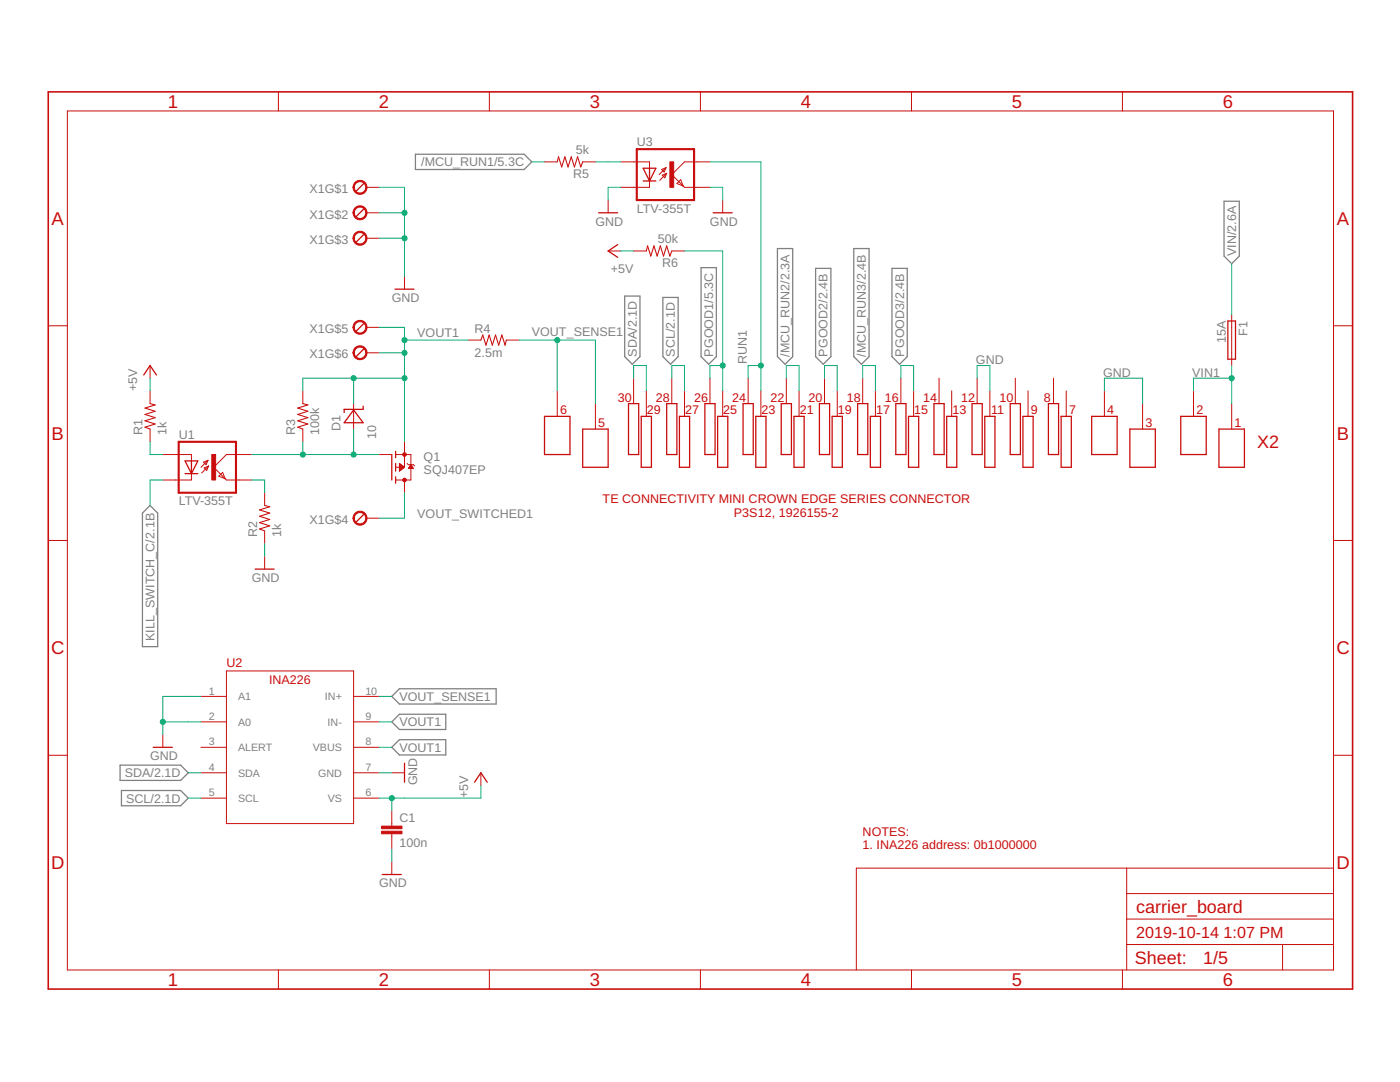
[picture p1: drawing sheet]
<svg xmlns="http://www.w3.org/2000/svg" width="279mm" height="216mm" viewBox="0 0 279 216" stroke-linecap="round" stroke-linejoin="round" font-family="sans-serif">
<g fill="none" stroke="#808080" stroke-width=".25">
<path d="M82.9 30.8h21.7l1.5 1.5-1.5 1.5h-21.7zM124.7 59.1h3v12.1l-1.5 1.5-1.5-1.5zM132.3 59.4h3v11.8l-1.5 1.5-1.5-1.5zM139.9 53.4h3.1v17.8l-1.6 1.5-1.5-1.5zM155.2 49.6h3v21.6l-1.5 1.5-1.5-1.5zM162.8 53.6h3v17.6l-1.5 1.5-1.5-1.5zM170.4 49.6h3v21.6l-1.5 1.5-1.5-1.5zM178 53.6h3.1v17.6l-1.6 1.5-1.5-1.5zM244.3 40.2h3v10.9l-1.5 1.5-1.5-1.5zM30 100.9l1.5 1.5v26.6h-3.1v-26.6zM78.2 139l1.5-1.6h19.3v3.1h-19.3zM24 152.7h12l1.6 1.5-1.6 1.5h-12z"/>
<path d="M24.2 157.7h11.8l1.6 1.6-1.6 1.5h-11.8zM78.2 144l1.5-1.5h9.3v3.1h-9.3zM78.2 149.1l1.5-1.5h9.3v3h-9.3z"/>
</g>
<g fill="none" stroke="#c90d0c" stroke-width=".2">
<path d="M55.6 18.3v3.8M97.7 18.3v3.8M139.8 18.3v3.8M181.9 18.3v3.8M224 18.3v3.8M13.4 22.1h252.7v171.4h-252.7zM73.1 37.4h2.5M108.7 32.3h2.5M116.3 32.3h2.5M121.4 39.9v2.6M123.9 32.3h5.7v1.3M129.6 36.1v1.3h-5.7"/>
<path d="M132 33.8l.9-.4-.4 .9zM132.2 35l.9-.4-.4 .9zM132.9 33.4l-1.4 1.4M133.1 34.6l-1.4 1.4M135.8 35.9l.6 1.2-1.3-.5zM141.7 32.3h-5.1l-2.5 2.5 2.5 2.6h5.1M144.2 39.9v2.6M73.1 42.5h2.5M73.1 47.5h2.5M80.7 55.2v2.5M121.4 50.1h2.5M126.4 50.1h2.6"/>
<path d="M134.1 50.1h2.5M9.6 65h3.8M30 72.9v2.6M30 78v2.5M60.4 78v2.5M73.1 65.3h2.5M73.1 70.4h2.5M93.4 67.9h2.6M101 67.9h2.6M111.2 78v5.1M126.4 75.5v5M129 78v5.1"/>
<path d="M134.1 75.5v5M136.6 78v5.1M141.7 75.5v5M144.2 78v5.1M149.3 75.5v5M151.8 78v5.1M156.9 75.5v5M159.5 78v5.1M164.5 75.5v5M167.1 78v5.1M172.2 75.5v5M174.7 78v5.1"/>
<path d="M179.8 75.5v5M182.3 78v5.1M187.4 75.5v5M189.9 78v5.1M195 75.5v5M197.5 78v5.1M202.6 75.5v5M205.2 78v5.1M210.2 75.5v5M212.8 78v5.1M220.4 78v5.1M238.2 78v5.1"/>
<path d="M245.8 62.8v10.1M266.1 65h3.8M30 85.6v2.6M32.5 90.7h5.7v1.3M38.2 94.5v1.3h-5.7M40.6 92.2l.9-.4-.4 .9zM40.7 93.4l.9-.4-.3 .9zM41.5 91.8l-1.4 1.4M41.6 93l-1.4 1.4M44.4 94.3l.5 1.2-1.2-.5zM50.3 90.7h-5.1l-2.5 2.5 2.5 2.6h5.1M52.8 98.3v2.6"/>
<path d="M60.4 85.6v2.6M70.6 80.5v5.1M75.6 90.7h2.6M79 93.2h1.7M79 90.7h3v5.1h-3M79.7 93.5h.7M79.7 93.4h.8M79.7 93.2h.9M79.7 93h.8M79.7 92.9h.6M79.7 92.8h.4M79.7 94h.1"/>
<path d="M79.7 93.9h.2M79.7 93.7h.4M79.7 93.6h.5M79.7 92.7h.3M79.7 92.5h.1M80.7 88.2v5M80.7 95.8v2.5M80.7 93.2l-1-.7v1.5M80.7 93.2l-1 .8M81.2 92.5l.3 .2h1l.3 .3M81.6 93.4h.8M81.7 93.3h.7"/>
<path d="M81.7 93.2h.6M81.8 93h.4M81.9 92.9h.2M82 92.8h.1M82 92.7l.5 .8h-1zM118.8 80.5v5.1M228 80.5v5.1M245.8 80.5v5.1M9.6 107.8h3.8M52.8 105.9v2.6M52.8 111v2.6M73.1 103.4h2.5"/>
<path d="M266.1 107.8h3.8M40.1 139h5.1M45.2 133.9h25.4v30.4h-25.4zM70.6 139h5M9.6 150.7h3.8M32.5 146.6v2.5M40.1 144h5.1M40.1 149.1h5.1M40.1 154.2h5.1M40.1 159.3h5.1M70.6 144h5M70.6 149.1h5"/>
<path d="M70.6 154.2h5M70.6 159.3h5M78.2 154.2h2.5M96 154.2v2.5M266.1 150.7h3.8M78.2 161.8v3M78.2 166.4v3M78.2 172v2.5M224.9 173.2v20.3M224.9 178.3h41.2M266.1 173.2h-95.2v20.3M55.6 193.5v3.9"/>
<path d="M97.7 193.5v3.9M139.8 193.5v3.9M181.9 193.5v3.9M224 193.5v3.9M224.9 188.5h41.2M224.9 183.4h41.2M256 188.5v5"/>
</g>
<path d="M9.6 18.3h260.3v179.1h-260.3z" fill="none" stroke="#c90d0c" stroke-width=".32"/>
<g fill="none" stroke="#c90d0c" stroke-width=".25">
<path d="M72.6 36.6l-1.5 1.5M128.4 33.6h2.5l-1.3 2.5zM128.4 36.1h2.5M129.6 33.6v2.5M72.6 41.7l-1.5 1.5M72.6 46.8l-1.5 1.5M78.8 57.7h3.8M119.5 42.5h3.8M123.3 48.8l-1.9 1.3 1.9 1.3M142.3 42.5h3.8M28.7 74.8l1.3-1.9 1.2 1.9M72.6 64.6l-1.5 1.5"/>
<path d="M72.6 69.6l-1.5 1.6M245 64.1h1.6v7.6h-1.6zM36.9 92h2.6l-1.3 2.5zM36.9 94.5h2.6M38.2 92v2.5M70.6 81.8l1.9 2.5h-3.8zM72.5 81v.7h-3.8v.6M78.2 90.7v5.1M79 90.1v1.2M79 92.5v1.5M79 95.1v1.3M108.7 83.1h5v7.6h-5z"/>
<path d="M116.3 85.6h5.1v7.6h-5.1zM125.4 80.5h2.1v10.2h-2.1zM128 83.1h2v10.1h-2zM133.1 80.5h2v10.2h-2zM135.6 83.1h2v10.1h-2zM140.7 80.5h2v10.2h-2zM143.2 83.1h2v10.1h-2zM148.3 80.5h2v10.2h-2zM150.8 83.1h2.1v10.1h-2.1zM155.9 80.5h2v10.2h-2zM158.5 83.1h2v10.1h-2zM163.5 80.5h2.1v10.2h-2.1z"/>
<path d="M166.1 83.1h2v10.1h-2zM171.2 80.5h2v10.2h-2zM173.7 83.1h2v10.1h-2zM178.8 80.5h2v10.2h-2zM181.3 83.1h2v10.1h-2zM186.4 80.5h2v10.2h-2zM188.9 83.1h2v10.1h-2zM194 80.5h2v10.2h-2zM196.5 83.1h2.1v10.1h-2.1zM201.6 80.5h2v10.2h-2zM204.2 83.1h2v10.1h-2zM209.2 80.5h2.1v10.2h-2.1z"/>
<path d="M211.8 83.1h2v10.1h-2zM217.9 83.1h5v7.6h-5zM225.5 85.6h5.1v7.6h-5.1zM235.6 83.1h5.1v7.6h-5.1zM243.3 85.6h5v7.6h-5zM50.9 113.6h3.8M72.6 102.6l-1.5 1.6M30.6 149.1h3.8M80.7 152.3v3.8M94.7 156.1l1.3-1.9 1.2 1.9M76.3 174.5h3.8"/>
</g>
<path d="M111.2 32.3l.3-1 .6 2 .6-2 .7 2 .6-2 .6 2 .7-2 .6 2 .4-1M129 50.1l.2-1 .7 2 .6-2 .6 2 .7-2 .6 2 .7-2 .6 2 .4-1M96 67.9l.4-1.1 .6 2.1 .6-2.1 .7 2.1 .6-2.1 .6 2.1 .7-2.1 .6 2.1 .2-1M30 80.5l1 .3-2.1 .6 2.1 .7-2.1 .6 2.1 .6-2.1 .7 2.1 .6-2.1 .6 1.1 .4M60.4 80.5l1 .3-2 .6 2 .7-2 .6 2 .6-2 .7 2 .6-2 .6 1 .4M52.8 100.9l1 .2-2 .6 2 .7-2 .6 2 .7-2 .6 2 .6-2 .7 1 .3" fill="none" stroke="#c90d0c" stroke-width=".21"/>
<g fill="#c90d0c" stroke="#c90d0c" stroke-width=".2">
<path d="M76.2 165.9h4v.5h-4z"/>
<path d="M76.2 164.8h4v.6h-4z"/>
<path d="M133.7 32.3h.8v5.1h-.8z"/>
<path d="M42.3 90.7h.7v5.1h-.7z"/>
</g>
<g fill="#c90d0c" stroke="#c90d0c" stroke-width=".2">
<path d="M70.8 36.4a1.4 1.4 0 0 1 2.2 .3 1.4 1.4 0 0 1-.8 2 1.4 1.4 0 0 1-1.8-1.3h.3a1.15 1.15 0 0 1 1.6-1.1 1.15 1.15 0 0 1 .3 1.9 1.15 1.15 0 0 1-1.9-.5v-.3h-.3z" fill-rule="evenodd"/>
<path d="M70.8 41.5a1.4 1.4 0 0 1 2.2 .2 1.4 1.4 0 0 1-.8 2.1 1.4 1.4 0 0 1-1.8-1.3h.3a1.15 1.15 0 0 1 1.6-1.1 1.15 1.15 0 0 1 .3 1.9 1.15 1.15 0 0 1-1.9-.6v-.2h-.3z" fill-rule="evenodd"/>
<path d="M70.8 46.6a1.4 1.4 0 0 1 2.2 .2 1.4 1.4 0 0 1-.8 2.1 1.4 1.4 0 0 1-1.8-1.4h.3a1.15 1.15 0 0 1 1.6-1 1.15 1.15 0 0 1 .3 1.9 1.15 1.15 0 0 1-1.9-.6v-.3h-.3z" fill-rule="evenodd"/>
<path d="M70.8 102.4a1.4 1.4 0 0 1 2.2 .3 1.4 1.4 0 0 1-.8 2.1 1.4 1.4 0 0 1-1.8-1.4h.3a1.15 1.15 0 0 1 1.6-1.1 1.15 1.15 0 0 1 .3 2 1.15 1.15 0 0 1-1.9-.6v-.3h-.3z" fill-rule="evenodd"/>
<path d="M70.8 64.3a1.4 1.4 0 0 1 2.2 .3 1.4 1.4 0 0 1-.8 2.1 1.4 1.4 0 0 1-1.8-1.4h.3a1.15 1.15 0 0 1 1.6-1.1 1.15 1.15 0 0 1 .3 1.9 1.15 1.15 0 0 1-1.9-.5v-.3h-.3z" fill-rule="evenodd"/>
<path d="M70.8 69.4a1.4 1.4 0 0 1 2.2 .3 1.4 1.4 0 0 1-.8 2 1.4 1.4 0 0 1-1.8-1.3h.3a1.15 1.15 0 0 1 1.6-1.1 1.15 1.15 0 0 1 .3 1.9 1.15 1.15 0 0 1-1.9-.5v-.3h-.3z" fill-rule="evenodd"/>
<circle cx="80.7" cy="90.7" r=".36"/>
<circle cx="80.7" cy="95.8" r=".36"/>
</g>
<path d="M127.1 29.8h11.4v10.1h-11.4zM35.7 88.2h11.4v10.1h-11.4z" fill="none" stroke="#c90d0c" stroke-width=".42"/>
<g fill="none" stroke="#0dab76" stroke-width=".2">
<path d="M75.6 37.4h5.1v17.8M106.1 32.3h2.6M118.8 32.3h5.1M123.9 37.4h-2.5v2.5M141.7 37.4h2.5v2.5M141.7 32.3h10.1v45.7M75.6 42.5h5.1M75.6 47.5h5.1M123.9 50.1h2.5M136.6 50.1h7.6v27.9M245.8 52.6v10.2M30 75.5v2.5"/>
<path d="M70.6 75.5v5M75.6 65.3h5.1v22.9M75.6 70.4h5.1M80.7 75.5h-20.3v2.5M80.7 67.9h12.7M103.6 67.9h15.2v12.6M111.2 67.9v10.1M126.4 75.5v-2.6h2.6v5.1M134.1 75.5v-2.6h2.5v5.1M144.2 72.9h-2.5v2.6M151.8 72.9h-2.5v2.6M156.9 75.5v-2.6h2.6v5.1"/>
<path d="M164.5 75.5v-2.6h2.6v5.1M172.2 75.5v-2.6h2.5v5.1M179.8 75.5v-2.6h2.5v5.1M195 75.5v-2.6h2.5v5.1M220.4 78v-2.5h7.6v5M245.8 75.5h-7.6v2.5M245.8 72.9v7.6M30 88.2v2.5h2.5M32.5 95.8h-2.5v5.1M50.3 95.8h2.5v2.5M50.3 90.7h25.3M60.4 88.2v2.5"/>
<path d="M70.6 85.6v5.1M80.7 98.3v5.1h-5.1M52.8 108.5v2.5M40.1 139h-7.6v7.6M75.6 139h2.6M32.5 144h7.6M37.6 154.2h2.5M37.6 159.3h2.5M75.6 154.2h2.6M75.6 144h2.6M75.6 149.1h2.6M78.2 159.3v2.5"/>
<path d="M96 156.7v2.6h-20.4M78.2 169.4v2.6"/>
</g>
<g fill="#0dab76" stroke="#0dab76" stroke-width=".2">
<circle cx="80.7" cy="42.5" r=".51"/>
<circle cx="80.7" cy="47.5" r=".51"/>
<circle cx="32.5" cy="144" r=".51"/>
<circle cx="111.2" cy="67.9" r=".51"/>
<circle cx="144.2" cy="72.9" r=".51"/>
<circle cx="151.8" cy="72.9" r=".51"/>
<circle cx="80.7" cy="67.9" r=".51"/>
<circle cx="80.7" cy="70.4" r=".51"/>
<circle cx="80.7" cy="75.5" r=".51"/>
<circle cx="70.6" cy="75.5" r=".51"/>
<circle cx="70.6" cy="90.7" r=".51"/>
<circle cx="60.4" cy="90.7" r=".51"/>
<circle cx="78.2" cy="159.3" r=".51"/>
<circle cx="245.8" cy="75.5" r=".51"/>
</g>
<g font-size="3.7" fill="#c90d0c">
<text x="33.5" y="21.5">1</text>
<text x="75.6" y="21.5">2</text>
<text x="117.7" y="21.5">3</text>
<text x="159.8" y="21.5">4</text>
<text x="201.9" y="21.5">5</text>
<text x="244.1" y="21.5">6</text>
<text x="10.3" y="44.9">A</text>
<text x="266.8" y="44.9">A</text>
<text x="10.3" y="87.7">B</text>
<text x="266.8" y="87.7">B</text>
<text x="10.2" y="130.6">C</text>
<text x="266.7" y="130.6">C</text>
<text x="10.2" y="173.4">D</text>
<text x="266.7" y="173.4">D</text>
<text x="33.5" y="196.7">1</text>
<text x="75.6" y="196.7">2</text>
<text x="117.7" y="196.7">3</text>
<text x="159.8" y="196.7">4</text>
<text x="201.9" y="196.7">5</text>
<text x="244.1" y="196.7">6</text>
</g>
<g font-size="3.6" fill="#c90d0c">
<text x="250.9" y="89.4">X2</text>
<text x="226.8" y="182.1">carrier_board</text>
<text x="226.5" y="192.4">Sheet:</text>
<text x="240.1" y="192.3">1/5</text>
</g>
<g font-size="3.2" fill="#c90d0c">
<text x="226.8" y="187.2">2019-10-14</text>
<text x="244.2" y="187.2">1:07 PM</text>
</g>
<g font-size="2.5" fill="#808080">
<text x="127.1" y="29.1">U3</text>
<text x="84.1" y="33.2">/MCU_RUN1/5.3C</text>
<text x="114.4" y="35.6">R5</text>
<text x="114.9" y="30.8">5k</text>
<text x="61.8" y="38.5">X1G$1</text>
<text x="61.8" y="43.6">X1G$2</text>
<text x="118.8" y="45">GND</text>
<text x="127.1" y="42.5">LTV-355T</text>
<text x="141.7" y="45">GND</text>
<text x="61.8" y="48.7">X1G$3</text>
<text x="131.3" y="48.6">50k</text>
<text x="132.1" y="53.4">R6</text>
<text x="246.7" y="51.1" transform="rotate(-90 246.7 51.1)">VIN/2.6A</text>
<text x="121.9" y="54.4">+5V</text>
<text x="78.2" y="60.2">GND</text>
<text x="61.8" y="66.5">X1G$5</text>
<text x="61.8" y="71.5">X1G$6</text>
<text x="83.3" y="67.3">VOUT1</text>
<text x="94.7" y="71.2">2.5m</text>
<text x="94.7" y="66.4">R4</text>
<text x="106.1" y="67.1">VOUT_SENSE1</text>
<text x="127.1" y="71.2" transform="rotate(-90 127.1 71.2)">SDA/2.1D</text>
<text x="134.7" y="71.2" transform="rotate(-90 134.7 71.2)">SCL/2.1D</text>
<text x="142.3" y="71.2" transform="rotate(-90 142.3 71.2)">PGOOD1/5.3C</text>
<text x="157.6" y="71.2" transform="rotate(-90 157.6 71.2)">/MCU_RUN2/2.3A</text>
<text x="165.2" y="71.2" transform="rotate(-90 165.2 71.2)">PGOOD2/2.4B</text>
<text x="172.8" y="71.2" transform="rotate(-90 172.8 71.2)">/MCU_RUN3/2.4B</text>
<text x="180.4" y="71.2" transform="rotate(-90 180.4 71.2)">PGOOD3/2.4B</text>
<text x="244.7" y="68.5" transform="rotate(-90 244.7 68.5)">15A</text>
<text x="249" y="67" transform="rotate(-90 249 67)">F1</text>
<text x="149.1" y="72.7" transform="rotate(-90 149.1 72.7)">RUN1</text>
<text x="194.8" y="72.7">GND</text>
<text x="220.2" y="75.2">GND</text>
<text x="237.9" y="75.2">VIN1</text>
<text x="27.4" y="78" transform="rotate(-90 27.4 78)">+5V</text>
<text x="28.4" y="86.9" transform="rotate(-90 28.4 86.9)">R1</text>
<text x="33.2" y="86.9" transform="rotate(-90 33.2 86.9)">1k</text>
<text x="35.7" y="87.5">U1</text>
<text x="58.9" y="86.9" transform="rotate(-90 58.9 86.9)">R3</text>
<text x="63.7" y="86.9" transform="rotate(-90 63.7 86.9)">100k</text>
<text x="67.9" y="86" transform="rotate(-90 67.9 86)">D1</text>
<text x="75.1" y="87.6" transform="rotate(-90 75.1 87.6)">10</text>
<text x="84.5" y="94.5">SQJ407EP</text>
<text x="84.5" y="92">Q1</text>
<text x="35.7" y="100.9">LTV-355T</text>
<text x="51.3" y="107.2" transform="rotate(-90 51.3 107.2)">R2</text>
<text x="56.1" y="107.2" transform="rotate(-90 56.1 107.2)">1k</text>
<text x="61.8" y="104.5">X1G$4</text>
<text x="83.3" y="103.4">VOUT_SWITCHED1</text>
<text x="50.3" y="116.1">GND</text>
<text x="30.8" y="127.9" transform="rotate(-90 30.8 127.9)">KILL_SWITCH_C/2.1B</text>
<text x="79.7" y="139.8">VOUT_SENSE1</text>
<text x="79.7" y="144.9">VOUT1</text>
<text x="79.7" y="150">VOUT1</text>
<text x="24.9" y="155.1">SDA/2.1D</text>
<text x="29.9" y="151.6">GND</text>
<text x="25.2" y="160.2">SCL/2.1D</text>
<text x="83.3" y="156.7" transform="rotate(-90 83.3 156.7)">GND</text>
<text x="93.4" y="159.3" transform="rotate(-90 93.4 159.3)">+5V</text>
<text x="79.7" y="164">C1</text>
<text x="79.7" y="169">100n</text>
<text x="75.7" y="177">GND</text>
</g>
<g font-size="2.5" fill="#c90d0c">
<text x="111.8" y="82.7">6</text>
<text x="123.3" y="80.2">30</text>
<text x="129.1" y="82.7">29</text>
<text x="130.9" y="80.2">28</text>
<text x="136.7" y="82.7">27</text>
<text x="138.5" y="80.2">26</text>
<text x="144.4" y="82.7">25</text>
<text x="146.1" y="80.2">24</text>
<text x="152" y="82.7">23</text>
<text x="153.8" y="80.2">22</text>
<text x="159.6" y="82.7">21</text>
<text x="161.4" y="80.2">20</text>
<text x="167.2" y="82.7">19</text>
<text x="169" y="80.2">18</text>
<text x="174.8" y="82.7">17</text>
<text x="176.6" y="80.2">16</text>
<text x="182.4" y="82.7">15</text>
<text x="184.2" y="80.2">14</text>
<text x="190.1" y="82.7">13</text>
<text x="191.8" y="80.2">12</text>
<text x="197.8" y="82.7">11</text>
<text x="199.5" y="80.2">10</text>
<text x="205.7" y="82.7">9</text>
<text x="208.3" y="80.2">8</text>
<text x="213.4" y="82.7">7</text>
<text x="221" y="82.7">4</text>
<text x="238.8" y="82.7">2</text>
<text x="119.4" y="85.2">5</text>
<text x="228.6" y="85.2">3</text>
<text x="246.4" y="85.2">1</text>
<text x="120.3" y="100.4">TE CONNECTIVITY MINI CROWN EDGE SERIES CONNECTOR</text>
<text x="146.5" y="103.1">P3S12, 1926155-2</text>
<text x="45.2" y="133.1">U2</text>
<text x="53.7" y="136.4">INA226</text>
<text x="172.2" y="166.8">NOTES:</text>
<text x="172.2" y="169.4">1. INA226 address: 0b1000000</text>
</g>
<g font-size="2.1" fill="#808080">
<text x="41.7" y="138.6">1</text>
<text x="41.7" y="143.7">2</text>
<text x="47.5" y="139.7">A1</text>
<text x="64.9" y="139.7">IN+</text>
<text x="72.9" y="143.7">9</text>
<text x="72.9" y="138.6">10</text>
<text x="41.7" y="148.8">3</text>
<text x="47.5" y="144.8">A0</text>
<text x="47.5" y="149.9">ALERT</text>
<text x="62.4" y="149.9">VBUS</text>
<text x="65.4" y="144.8">IN-</text>
<text x="72.9" y="148.8">8</text>
<text x="41.7" y="153.8">4</text>
<text x="47.5" y="155">SDA</text>
<text x="63.5" y="155">GND</text>
<text x="72.9" y="153.8">7</text>
<text x="41.7" y="158.9">5</text>
<text x="47.5" y="160">SCL</text>
<text x="65.4" y="160">VS</text>
<text x="72.9" y="158.9">6</text>
</g>
</svg>
